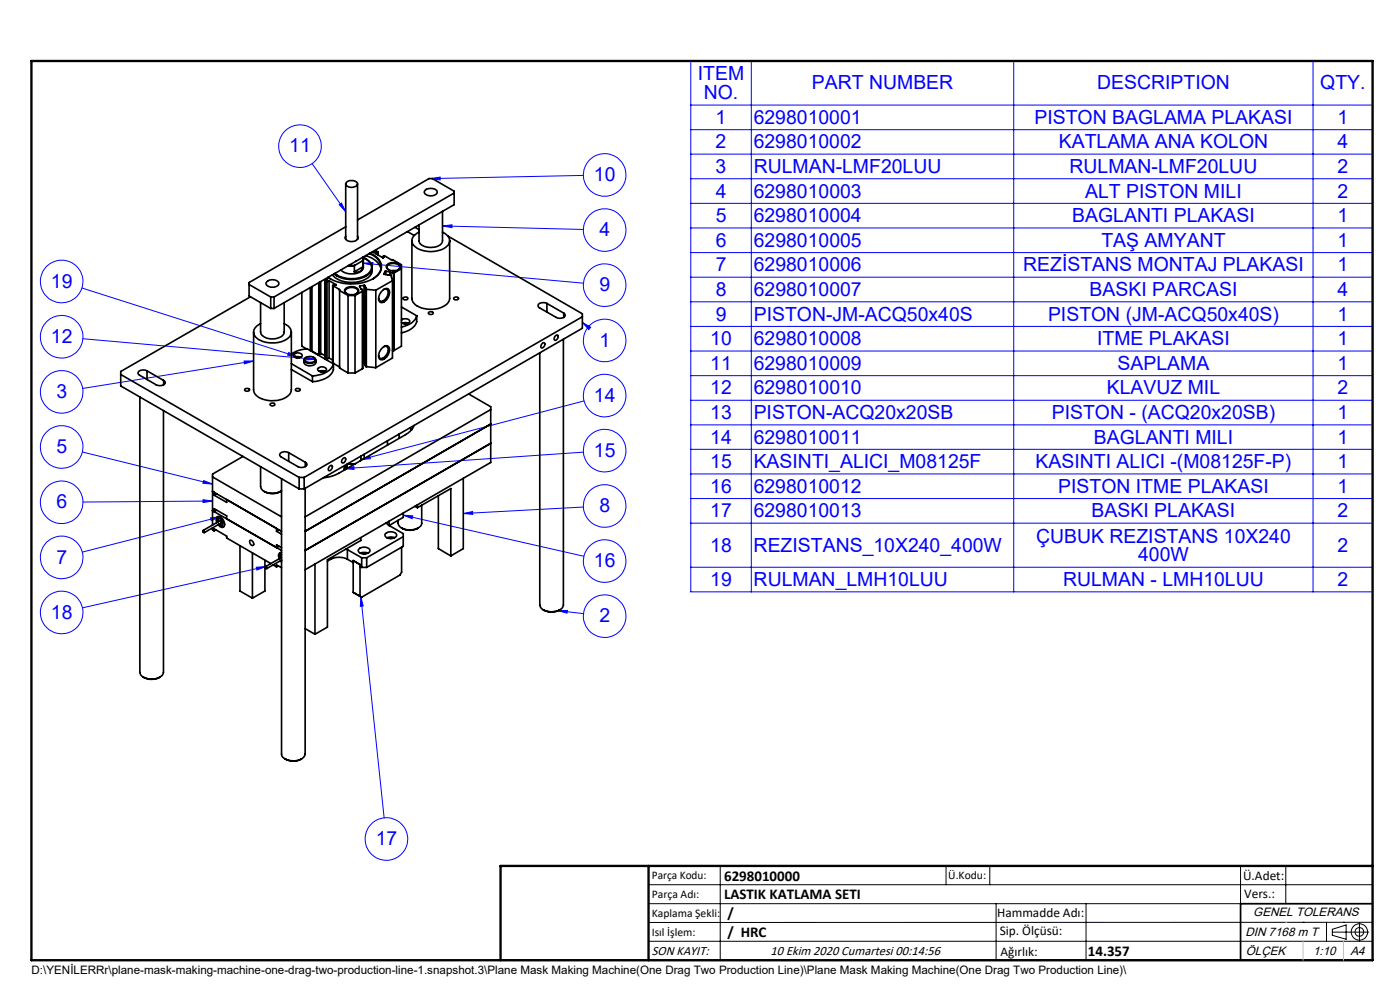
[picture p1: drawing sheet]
<svg xmlns="http://www.w3.org/2000/svg" width="297mm" height="210mm" viewBox="0 0 297 210" stroke-linecap="round" stroke-linejoin="round" font-family="sans-serif">
<g fill="none" stroke="#00f" stroke-width=".21">
<path d="M146.5 12.9h144.7v112.6h-144.7zM159.4 12.9v112.6M215.1 12.9v112.6M278.6 12.9v112.6M66.2 34.7l7.1 10.2M91.4 37.9l2-.3v.6zM123.8 37.2l-32.4 .7M146.5 22.3h144.7M146.5 27.5h144.7M146.5 32.7h144.7M146.5 37.9h144.7M72 43.4l.4-.3 .9 1.8z"/>
<path d="M77.1 55.8l2-.1v.6zM77.1 55.8l46.7 4.3M93.9 47.9l2-.2v.6zM93.9 47.9l29.9 .8M146.5 43.1h144.7M146.5 48.4h144.7M146.5 53.6h144.7M146.5 58.8h144.7M17.4 61.1l45.6 14.6M17.6 71.9l49.4 4.3M51.8 76.6h2l-1.9 .6zM53.8 76.6l-36.3 5.8"/>
<path d="M61.2 74.8l1.8 .9-2-.4zM65 75.7l2 .5-2.1 .1zM123.5 68.4l1.8 1-.4 .5zM123.5 68.4l1.3 1M146.5 64h144.7M146.5 69.2h144.7M146.5 74.5h144.7M146.5 79.7h144.7M17.5 95.9l27.6 6.8M73.1 99.4l2-.4v.6zM76.6 97.5l1.8-.8 .2 .6zM123.8 95.9l-50.7 3.5"/>
<path d="M123.9 85l-47.3 12.5M146.5 84.9h144.7M146.5 90.1h144.7M146.5 95.3h144.7M43.1 106l2 .3-2 .3zM43.2 101.9l1.9 .8-2.1-.2zM44.7 109.8l2-.2-1.9 .8zM45.1 106.3l-27.5 .2M46.7 109.6l-29.2 7.5M85.5 109.3l2.1 .1-.2 .6zM85.5 109.3l38.4 8.7M98.3 108.9l2-.4v.6z"/>
<path d="M123.8 107.6l-25.5 1.3M146.5 100.5h144.7M146.5 105.8h144.7M146.5 111h144.7M54.4 120.3l2-.1-1.9 .7zM56.4 120.2l-38.9 8.7M76.6 126.6l.4 1.9-.6 .1zM76.6 126.6l4.9 46.9M118.3 129.5h2.1l-.1 .6zM118.3 129.5l5.5 .7M146.5 120.3h144.7"/>
<circle cx="63.6" cy="31" r="4.5"/>
<circle cx="128.3" cy="37.1" r="4.5"/>
<circle cx="13.1" cy="59.7" r="4.5"/>
<circle cx="128.3" cy="48.8" r="4.5"/>
<circle cx="13.1" cy="71.4" r="4.5"/>
<circle cx="128.3" cy="72.2" r="4.5"/>
<circle cx="128.3" cy="60.5" r="4.5"/>
<circle cx="13.1" cy="83.1" r="4.5"/>
<circle cx="13.1" cy="94.8" r="4.5"/>
<circle cx="128.3" cy="95.6" r="4.5"/>
<circle cx="128.3" cy="83.9" r="4.5"/>
<circle cx="13.1" cy="106.5" r="4.5"/>
<circle cx="13.1" cy="118.2" r="4.5"/>
<circle cx="128.3" cy="107.3" r="4.5"/>
<circle cx="128.3" cy="119" r="4.5"/>
<circle cx="13.1" cy="129.9" r="4.5"/>
<circle cx="128.3" cy="130.7" r="4.5"/>
<circle cx="82" cy="178" r="4.5"/>
</g>
<g fill="none" stroke="#000" stroke-width=".21">
<path d="M137.6 187.7h153.6M137.6 191.7h153.6M137.6 199.7h153.6M152.8 183.7v20M200.7 183.7v4M210 183.7v4M211.3 191.7v12M230.4 191.7v12M263.2 183.7v20M272.8 183.7v8M276.4 195.6h.1M281.4 195.6v4.1"/>
<path d="M282.6 197.7h7.8M282.6 197.1l3-.9v3l-3-.8zM285 195.6h.1M288.4 195.8v3.8M291.2 195.6l-153.6 .1"/>
<circle cx="288.4" cy="197.7" r="1.74"/>
<circle cx="288.4" cy="197.7" r=".93"/>
</g>
<path d="M291.2 191.7h-28v12M106.2 203.7h185" fill="none" stroke="#000" stroke-width=".35"/>
<path d="M6.7 12.9h284.5v190.8h-284.5zM137.6 183.7v20M291.2 183.7h-185v20" fill="none" stroke="#000" stroke-width=".5"/>
<path d="M272.8 195.6h.1M276.4 199.7v4M285 199.7v4" fill="none" stroke="#c0c0c0" stroke-width=".21"/>
<path d="M72 43.4l.4-.3 .9 1.8zM91.4 37.9l2-.3v.6zM93.9 47.9l2-.2v.6zM77.1 55.8l2-.1v.6zM123.5 68.4l1.8 1-.4 .5zM76.6 97.5l1.8-.8 .2 .6zM73.1 99.4l2-.4v.6zM98.3 108.9l2-.4v.6zM85.5 109.3l2.1 .1-.2 .6zM118.3 129.5h2.1l-.1 .6zM76.6 126.6l.4 1.9-.6 .1zM54.4 120.3l2-.1-1.9 .7zM44.7 109.8l2-.2-1.9 .8zM43.1 106l2 .3-2 .3zM43.2 101.9l1.9 .8-2.1-.2zM51.8 76.6h2l-1.9 .6zM65 75.7l2 .5-2.1 .1zM61.2 74.8l1.8 .9-2-.4z" fill="#00f"/>
<g fill="none" stroke="#000" stroke-width=".35">
<path d="M73.3 39v11.8M73.6 38.6a1.64 1.64 0 0 1 2.2 .3 1.38 1.38 0 0 1-1.2 .8 1.38 1.38 0 0 1-1.3-.7zM75.8 39v11.8M56.6 59.8a1.64 1.64 0 0 1 2.6 .3 1.61 1.61 0 0 1-2.8 0zM67.6 60v15.3M67.7 59.9v15.4M68 59.8v15.3M69 59.6l.3 .2M69 59.6v16.5M69.1 59.1l.4 .2-.5 .3M69.3 59.8h.1M69.3 59.8v16.5"/>
<path d="M69.8 59.5l1.5 .9M69.8 59.5l-.5 .3M69.8 59.5v16.4M73.3 50.1a.93 .93 0 0 0 .3 1 .93 .93 0 0 0 1 .2l1-.3a.58 .58 0 0 0 .2-.9M73.3 48.1l-20.5 11.8v2.9l4.6 2.6M73.9 56.4h1.3M74 56.3h1.2M75.2 56.4v1.3M75.2 56.3v.1M75.5 55.4h.1M75.8 46.7l15.2-8.8h.7l4.6 2.7v2.8l-38.2 22M76.9 54.6v.7"/>
<path d="M76.9 55.3l-1.7 1M76.9 55.3h.1M77 54.6v.7M77 54.6a2.17 2.17 0 0 1 1.7 2.6 4.7 4.7 0 0 1-5 1.9 4.7 4.7 0 0 1-2.7-1.1M77 56.6a1.35 1.35 0 0 1-1.8 1.1M77 55.3v1.3M77 56.6l-1.8 1.1M77 54.6l.9 .5M77 54.7l.4 .1M77.1 55v1.7a1.97 1.97 0 0 1-2.2 1.4l-1.4-.1-1.2-.7M77.6 54.2a4.6 4.6 0 0 1 3.2 2.8M77.9 55.1a1.87 1.87 0 0 1 1.1 1.8 1.87 1.87 0 0 1-1.3 1.7 6.5 6.5 0 0 1-6.8-.5"/>
<path d="M78.4 53.8a3 3 0 0 1 2.2 3.8l-.5 .7-1 .9M78.5 53.7a3.1 3.1 0 0 1 2.1 4 7.2 7.2 0 0 1-6.3 2.5 8.5 8.5 0 0 1-4.7-1.4l.5 .4M79 56.8a2.3 2.3 0 0 1-1.8 2.6 6.3 6.3 0 0 1-6.4-.8l-.3-.3M79 53.4l.4 .2 .5-.3 .3 .2M80.2 53.5v.6M80.2 53.5l-.5 .3 1.5 .9M81.2 54.5v.2M81.2 54.5l.4-.3 3.6 2v17.2l-1.6 1M81.2 54.5l.2 .1M81.4 54.6l-.2 .1M81.4 54.6h.1M81.4 58.1l1.5 .2 .4 1.2"/>
<path d="M81.4 58.1h.1M81.7 57.6l-.3 .5M81.7 57.6v.6M81.8 57.5l-.1 .1M81.8 57.5l.9 .2M81.8 57.5v.7M82.1 56.2a1.95 1.95 0 0 1 2.8 .2 .9 .9 0 0 1-1 1 1.38 1.38 0 0 1-1.9-1zM82.4 57.2l-.2-.1a.66 .66 0 0 1-.1-.7 .66 .66 0 0 1 .6-.4 1.55 1.55 0 0 1 2.1 .7l-.3 .5M82.7 57.7l.1 .1M82.7 57.7v.6M82.8 57.8l.7 .1M82.8 57.8v.5"/>
<path d="M83.2 57.4h.5M83.3 59.5l-3.6 2.1M83.3 59.5v16.4l-3.6 2.1M83.5 57.9h.1M83.5 57.9v16.5M83.6 57.9v16.5M85.2 57l-1.6 .9M86.4 49.1l1.5 .8M87.4 51.1v12.2a2.52 2.52 0 0 0 2.1 2.1 5.2 5.2 0 0 0 5.7-1.5l.2-.6v-12.2M88 48.2l.9 .5M88.9 49.2a1.81 1.81 0 0 0-1.1 2.9 5.6 5.6 0 0 0 7.2 0l.4-1M90.2 40.3a1.69 1.69 0 0 1 2.5 .4 1.53 1.53 0 0 1-2.3 .6 .57 .57 0 0 1-.2-1z"/>
<path d="M93.9 44.8v6.3a2.06 2.06 0 0 1-2.4 1.4 2.42 2.42 0 0 1-2.6-1.3v-3.5M93.9 49.2l.8 .6a1.61 1.61 0 0 1 .7 1.3M95 50.1l28.5 16.5v3l-59 34.1M96.3 40.9l-38.2 22.1M25.6 79.4l37.9 21.9M31.2 78.7a1.4 1.4 0 0 0-1.9 .4l.3 .5 3.5 2a1.43 1.43 0 0 0 2-.4l-.4-.5M31.2 78.7l3.5 2M31.2 78.7v1.8M52.8 60.4l4.6 2.6M53.1 63l-27.5 15.8v3.1l37.9 21.8M53.8 70.4v12.3a2.42 2.42 0 0 0 2.1 2 5.5 5.5 0 0 0 5.6-1.1l.3-.9v-12.3M55.3 68.6a1.82 1.82 0 0 0-1.1 2.9 5.8 5.8 0 0 0 7.2 0l.4-1.1"/>
<path d="M55.3 64.2v6.2a2.5 2.5 0 0 0 3.1 1.5l1.2-.5 .7-.7v-6.5M57.4 65.4h.7M57.4 63v2.4M57.4 63h.7M58.1 63v2.4M60.3 68.6l.4 .3a1.9 1.9 0 0 1 1.1 1.5M61.8 75.1l1.5-.7 1.9-.4 5.5 3.2M61.8 77.1l4.5 2.7M61.8 78.4l4.5 2.6M62.4 75.2a1.04 1.04 0 0 1 1.7 .3 1.04 1.04 0 0 1-1.8-.2zM62.6 75.8l.4-.1 .8 .1M62.9 75.9h.5"/>
<path d="M64 62v11.4l1.1 .6M64.5 76.4a1.26 1.26 0 0 0 .6 1.2 1.26 1.26 0 0 0 1.4-.1l.4-.4 .1-.7M64.8 75.9a1.39 1.39 0 0 1 2.1 .4 1.32 1.32 0 0 1-2.3-.1zM64.9 75.8a.64 .64 0 0 0-.4 .8 .64 .64 0 0 0 .8 .4 1.16 1.16 0 0 0 1.7-.8l-.5-.4M65.8 61v13.4M66 74.5h.2M66.2 74.5l1.4 .8M66.2 60.8v13.7M66.3 79.8v1.2M67.5 78.1a1.09 1.09 0 0 1 1.8 .3 1.06 1.06 0 0 1-1.9-.1zM67.6 75.3h.1M67.7 78.8l.5-.2 .7 .2"/>
<path d="M68 75.1h.1M68 74.9l1 .6M68 75.1l-.3 .2M68.1 78.9h.4M69 76.1h.1M69 76.1l.3 .2M69.3 76.3h.1M69.8 75.9l.8 .5M69.8 75.9l-.5 .4M70.6 60.6l1.4 .8v16.7l1.8 1M70.6 77h.1M70.6 60.6v16.4"/>
<path d="M70.6 77l1.4 .8M70.7 77.2a4 4 0 0 1-3.7 2.5l-.7 .1M70.7 77.2a3 3 0 0 1-2.5 3.4l-1.9 .4M71.3 60.4h-.4l-.3 .2M71.3 60.4h.1M72 61.6l1.8 1.1M73.4 61.1a1.79 1.79 0 0 1 2.7 .6 1.79 1.79 0 0 1-3 .1zM73.6 62.3a.63 .63 0 0 1-.4-.7 .63 .63 0 0 1 .7-.5 1.52 1.52 0 0 1 2.1 .7l-.4 .5M73.8 62.7h1.5M73.8 79.1h1.5M73.8 62.7v16.4M74.3 62.5h.6"/>
<path d="M75.3 62.7v16.4M76.3 60.7l.6 1.1M76.3 60.7v.2M76.9 61.8l-1.6 .9M76.9 61.8v16.4M76.9 78.2l-1.6 .9M76.9 61.7v16.5M77.3 60.5l.1 .1M77.3 76.9l.1 .1M77.3 60.5l-1 .2M77.3 60.5v16.4M77.3 76.9l-.4 .1"/>
<path d="M77.4 60.6l.2 .5M77.4 77l.1 .3M77.4 60.6v16.4M77.5 77.6h.1M77.5 61.2v16.4M77.5 61.2l.1 .1M77.5 77.6l.1 .1M77.6 61.3l.1 .1M77.6 61.1l-.1 .1M77.6 77.7l.1 .1M77.6 61.1h.1M77.6 61.3v16.4"/>
<path d="M77.7 61.4l2 .2M77.7 77.8l2 .2M77.7 61.4v16.4M79.7 61.6v16.4M81.1 73.8l.3-.2a.76 .76 0 0 1 .9-.2 .76 .76 0 0 1 .3 1 2 2 0 0 1-1.8 1.9 1.52 1.52 0 0 1 .1-2.2zM81.1 61.7a.82 .82 0 0 1 1.1-.5 .82 .82 0 0 1 .4 1.1 2 2 0 0 1-1.8 1.9 1.52 1.52 0 0 1 .1-2.3zM81.4 61.4a.68 .68 0 0 1 .9 .1 .68 .68 0 0 1 0 .9 1.56 1.56 0 0 1-1.7 1.4l-.3-.5M81.4 73.5l.3-.1a.85 .85 0 0 1 .7 .6 .85 .85 0 0 1-.2 .9l-.8 1a.6 .6 0 0 1-.7 .1 .6 .6 0 0 1-.4-.6M83.3 74.3l.2 .1M83.5 74.4h.1M85.2 67.9a1.09 1.09 0 0 1 1.7 .4 1.26 1.26 0 0 1-1.7 .1M85.2 65.1l3.2 1.9"/>
<path d="M85.4 68.6l.4-.2 .8 .2M85.5 63.2a.56 .56 0 0 1 .6-.2 .56 .56 0 0 1 .4 .4 .54 .54 0 0 1-.6 .2 .54 .54 0 0 1-.4-.4zM85.8 68.7h.4M88.4 67a3 3 0 0 1-2.5 3.4l-.7 .2M88.4 67a3.7 3.7 0 0 1-3.2 2.4M90.9 66.3a.54 .54 0 0 1 .6-.2 .54 .54 0 0 1 .4 .4 .52 .52 0 0 1-.6 .2 .52 .52 0 0 1-.4-.4zM96.3 63.2a.56 .56 0 0 1 .5-.2 .56 .56 0 0 1 .5 .4 .54 .54 0 0 1-.6 .2 .54 .54 0 0 1-.4-.4zM114.5 74.9v53.5l.2 .5 .6 .5M115 72.9l.3-.2a.58 .58 0 0 1 .2 .7 .58 .58 0 0 1-.7 .3v-.4zM116 64.4a1.4 1.4 0 0 0-1.9 .4l.3 .5 3.6 2a1.4 1.4 0 0 0 1.9-.4l-.3-.5M116 64.4l3.6 2M116 64.4v1.8"/>
<path d="M117.8 71.3l.3-.3a.63 .63 0 0 1 .2 .8 .63 .63 0 0 1-.6 .4l-.2-.3zM119.5 72v56.3a1.95 1.95 0 0 1-2.1 1.4h-.9l-1.2-.3M119.6 66.4v.9M123.5 67.2l-59 34.1M29.7 84.2v58.5l.2 .5 .5 .4M34.7 87.1v55.5a2.22 2.22 0 0 1-2.6 1.5l-1.7-.5M34.7 80.7v.9M51.5 96.8l-6.4 3.8v10.8M51.9 82.6a.54 .54 0 0 1 .6-.2 .54 .54 0 0 1 .4 .4 .56 .56 0 0 1-.6 .2 .56 .56 0 0 1-.4-.4zM55.3 99v4.2a1.96 1.96 0 0 0 2.1 1.4h1l1.3-.5M57.4 85.6l.6-.1 .3 .2a.48 .48 0 0 1-.5 .4 .48 .48 0 0 1-.5-.4zM61.2 96a1.37 1.37 0 0 0-1.9 .4l.4 .5 3.5 2.1a1.43 1.43 0 0 0 1.9-.4l-.3-.5"/>
<path d="M61.2 96l3.6 2.1M61.2 96v1.9M62.7 82.6a.52 .52 0 0 1 .6-.2 .52 .52 0 0 1 .3 .4 .54 .54 0 0 1-.5 .2 .54 .54 0 0 1-.4-.4zM64.8 98.1v.9M69.9 98.9l.3-.2a.63 .63 0 0 1 .2 .7 .63 .63 0 0 1-.6 .4l-.2-.3zM72.7 97.3l.4-.2a.58 .58 0 0 1 .1 .7 .58 .58 0 0 1-.7 .3v-.4zM73.1 99.2v.5v-.2M73.1 99.2l.5-.3-.4 .3-.1 .3M73.1 99.2v.3M73.6 98.5v.9M73.8 98.4h1.5M73.8 98.3h1.6"/>
<path d="M76.6 96.8l-.2 1M77.3 96.4v.9M82.2 93.5v.9M84.7 92.1v.9M87 90.8l.3 .4M87.8 90.3l-.5 .8-1.2 1.1-14.2 8.2-1.8 .7-1.5 .2M99.4 83.6l4.7 2.7v11.8l-39.4 22.8M104.1 94l-39.4 22.8M104.1 89.9l-39.4 22.8M104.1 86.9l-39.4 22.7M43.1 112.5l3.5-2 .2 .1 .1 .3-3.6 2.1M45.1 112v.4l.3 .2"/>
<path d="M45.1 101.2l14.6 8.4M45.4 108.5l-.3-.2 14.6 8.5M45.4 112.6v-.4l2.7 1.5v.4l9.4 5.4M45.4 105l2.7 1.6v-.6M45.4 108.5v-.6l2.7 1.5v.7M45.4 105v-.6l-.3-.2 14.6 8.5M45.8 112.4l-.4 .2M46 104.7l-.6 .3M46 108.2l-.6 .3M46 110.9l-.1-.6a.59 .59 0 0 1 .2-.7 .59 .59 0 0 1 .8 .2 1.4 1.4 0 0 1 .5 2l-.7-.1-.5-.4M46.3 109.6l-.2 .6 .1 .6M46.3 110.7l-.1-.5a.74 .74 0 0 1 .9 .1 .74 .74 0 0 1 .1 .9l-.2 .2-.5-.3"/>
<path d="M46.4 111.2l.6 .4 .5 .1M50.9 115.8v9.6l2.7 1.5M53.1 114.6a.72 .72 0 0 1 .6 1.1 .74 .74 0 0 1-.6-1.1zM53.6 117.3v9.6M56 104.2a3.5 3.5 0 0 0 3.5 0M56.2 118.8v6.6l-2.6 1.5M58 119.8l.7 .5M58.7 112.1v.6M58.7 112.7l1 .6M59.2 115.9l-.5 .3v-.6l1 .6M59.2 112.4l-.5 .3M59.5 118.9l.2 .3"/>
<path d="M59.5 117.2l-.2 .4 .1 .8M59.7 118.8v.1M59.7 117.2a.75 .75 0 0 0-.6 .5 .75 .75 0 0 0 .2 .8M59.7 101.6v58.4a1.06 1.06 0 0 0 .8 1M59.7 117.7l-.2 .2v.4M59.7 118.2l-3.4 2M59.7 118.8l-3.1 1.8M63.5 101.3h1M63.5 103.7h1M63.5 101.3v2.4M64.5 101.3v2.4M64.7 103.6v56.3a2.41 2.41 0 0 1-3 1.5l-1.2-.4"/>
<path d="M66.8 119.7v14.8M70.2 118.6a3.9 3.9 0 0 1 3.5 0M70.2 118.6l-.7 .4M70.2 118.3v.3M73.4 116.4l.3 .2M73.7 116.6l3 1.7M73.7 116.6v2M73.7 118.6l1.2 .7M76.2 116.4a1.59 1.59 0 0 1 2.3 .3 .99 .99 0 0 1-1.5 .8l-.8-.3a.45 .45 0 0 1 0-.8zM76.4 117.3l.5-.1 1.1 .1M76.6 114v.6l-7.1 4.1v14.3l-2.7 1.5M76.7 118.3h1.1"/>
<path d="M76.7 118.3v2.1M77.1 117.5h.3M77.8 118.3v2.1M81.8 113.2a1.69 1.69 0 0 1 2.3 .2 1.28 1.28 0 0 1-1.7 .8l-.3-.1a.56 .56 0 0 1-.3-.9zM82 110.9l.5 .6M82.1 114.1l.8-.2 .8 .2M82.5 111.5l3 1.7v2.7l-7.7 4.5M82.5 110.6v.9M82.7 114.2h.3M84.5 110.4v.9l.7 .7M85.2 112a3.4 3.4 0 0 0 3.5 0M85.2 116.1v5.3l-.4 .6-8.1 4.7"/>
<path d="M85.5 108.8v.9l-3 1.8M85.5 113.8l-7.7 4.5M88 107.4l.5 .3M88.5 107.7l7.1-4.1v14.3M88.5 107.1v.6M89.5 107.2v3.8a1.95 1.95 0 0 1-2.1 1.4l-1.4-.1-.8-.3M93 105.2v11.2l2.6 1.5M98.3 101.5v14.9l-2.7 1.5M56.3 120.2h.1a.24 .24 0 0 1 .3 .2 .24 .24 0 0 1-.2 .2zM58.7 120.3v-.5l1 .6M59 120l-.3 .3M64.7 133.3l2.1 1.2"/>
<path d="M74.9 125.7v-6.8l1.5 .9v6.7M74.9 125.7l1.5 .8M74.9 125.7l1.8 1M76.4 126.5l.3 .2M76.4 120.1l.3 .3M76.7 120.4h1.1M115.3 129.4a3.6 3.6 0 0 0 3.5 0M30.4 143.6a3.6 3.6 0 0 0 3.5 0M60.5 161a3.4 3.4 0 0 0 3.5 0"/>
<circle cx="43.3" cy="112.7" r=".21"/>
</g>
<g font-size="4.1" fill="#00f">
<text x="148" y="17">ITEM</text>
<text x="149.3" y="21">NO.</text>
<text x="172.2" y="19">PART NUMBER</text>
<text x="232.7" y="19">DESCRIPTION</text>
<text x="280.1" y="19">QTY.</text>
<text x="151.8" y="26.3">1</text>
<text x="159.9" y="26.3">6298010001</text>
<text x="219.4" y="26.3">PISTON BAGLAMA PLAKASI</text>
<text x="283.7" y="26.3">1</text>
<text x="61.4" y="32.3">11</text>
<text x="151.8" y="31.5">2</text>
<text x="159.9" y="31.5">6298010002</text>
<text x="224.6" y="31.5">KATLAMA ANA KOLON</text>
<text x="283.7" y="31.5">4</text>
<text x="126" y="38.4">10</text>
<text x="151.8" y="36.7">3</text>
<text x="151.8" y="41.9">4</text>
<text x="159.9" y="36.7">RULMAN-LMF20LUU</text>
<text x="159.9" y="41.9">6298010003</text>
<text x="226.9" y="36.7">RULMAN-LMF20LUU</text>
<text x="230.2" y="41.9">ALT PISTON MILI</text>
<text x="283.7" y="36.7">2</text>
<text x="283.7" y="41.9">2</text>
<text x="151.8" y="47.1">5</text>
<text x="159.9" y="47.1">6298010004</text>
<text x="227.5" y="47.1">BAGLANTI PLAKASI</text>
<text x="283.7" y="47.1">1</text>
<text x="127.1" y="50.1">4</text>
<text x="151.8" y="52.3">6</text>
<text x="159.9" y="52.3">6298010005</text>
<text x="233.7" y="52.3">TAŞ AMYANT</text>
<text x="283.7" y="52.3">1</text>
<text x="151.8" y="57.6">7</text>
<text x="159.9" y="57.6">6298010006</text>
<text x="217.1" y="57.6">REZİSTANS MONTAJ PLAKASI</text>
<text x="283.7" y="57.6">1</text>
<text x="10.8" y="61">19</text>
<text x="127.1" y="61.8">9</text>
<text x="151.8" y="62.8">8</text>
<text x="159.9" y="62.8">6298010007</text>
<text x="231.1" y="62.8">BASKI PARCASI</text>
<text x="283.7" y="62.8">4</text>
<text x="151.8" y="68">9</text>
<text x="159.9" y="68">PISTON-JM-ACQ50x40S</text>
<text x="222.3" y="68">PISTON (JM-ACQ50x40S)</text>
<text x="283.7" y="68">1</text>
<text x="10.8" y="72.8">12</text>
<text x="127.1" y="73.5">1</text>
<text x="150.7" y="73.2">10</text>
<text x="159.9" y="73.2">6298010008</text>
<text x="232.7" y="73.2">ITME PLAKASI</text>
<text x="283.7" y="73.2">1</text>
<text x="150.7" y="78.4">11</text>
<text x="150.7" y="83.7">12</text>
<text x="159.9" y="78.4">6298010009</text>
<text x="159.9" y="83.7">6298010010</text>
<text x="234.8" y="83.7">KLAVUZ MIL</text>
<text x="237.1" y="78.4">SAPLAMA</text>
<text x="283.7" y="83.7">2</text>
<text x="283.7" y="78.4">1</text>
<text x="12" y="84.4">3</text>
<text x="126" y="85.2">14</text>
<text x="150.7" y="88.9">13</text>
<text x="159.9" y="88.9">PISTON-ACQ20x20SB</text>
<text x="223.1" y="88.9">PISTON - (ACQ20x20SB)</text>
<text x="283.7" y="88.9">1</text>
<text x="150.7" y="94.1">14</text>
<text x="159.9" y="94.1">6298010011</text>
<text x="232.1" y="94.1">BAGLANTI MILI</text>
<text x="283.7" y="94.1">1</text>
<text x="12" y="96.1">5</text>
<text x="126" y="96.9">15</text>
<text x="150.7" y="99.3">15</text>
<text x="159.9" y="99.3">KASINTI_ALICI_M08125F</text>
<text x="219.7" y="99.3">KASINTI ALICI -(M08125F-P)</text>
<text x="283.7" y="99.3">1</text>
<text x="12" y="107.9">6</text>
<text x="150.7" y="104.5">16</text>
<text x="159.9" y="104.5">6298010012</text>
<text x="224.5" y="104.5">PISTON ITME PLAKASI</text>
<text x="283.7" y="104.5">1</text>
<text x="127.1" y="108.6">8</text>
<text x="150.7" y="109.7">17</text>
<text x="159.9" y="109.7">6298010013</text>
<text x="231.6" y="109.7">BASKI PLAKASI</text>
<text x="283.7" y="109.7">2</text>
<text x="12" y="119.5">7</text>
<text x="150.7" y="117">18</text>
<text x="159.9" y="117">REZISTANS_10X240_400W</text>
<text x="219.8" y="115.1">ÇUBUK REZISTANS 10X240</text>
<text x="241.4" y="119.1">400W</text>
<text x="283.7" y="117">2</text>
<text x="126" y="120.3">16</text>
<text x="150.7" y="124.3">19</text>
<text x="159.9" y="124.3">RULMAN_LMH10LUU</text>
<text x="225.5" y="124.3">RULMAN - LMH10LUU</text>
<text x="283.7" y="124.3">2</text>
<text x="10.8" y="131.2">18</text>
<text x="127.1" y="132">2</text>
<text x="79.7" y="179.3">17</text>
</g>
<g font-size="3.2">
<text x="153.6" y="190.8">LASTIK KATLAMA SETI</text>
<text x="153.6" y="186.8">6298010000</text>
<text x="154.3" y="194.8">/</text>
<text x="154.3" y="198.8">/ HRC</text>
<text x="230.8" y="202.8">14.357</text>
</g>
<g font-size="2.8">
<text x="263.7" y="186.7">Ü.Adet:</text>
<text x="263.9" y="190.5">Vers.:</text>
<text x="211.5" y="194.5">Hammadde Adı:</text>
<text x="138.3" y="202.6">SON KAYIT:</text>
<text x="163.5" y="202.6">10 Ekim 2020 Cumartesi 00:14:56</text>
<text x="212.1" y="198.4">Sip. Ölçüsü:</text>
<text x="212.2" y="202.7">Ağırlık:</text>
</g>
<g font-size="2.6">
<text x="265.9" y="194.4">GENEL TOLERANS</text>
<text x="264.2" y="198.5">DIN 7168 m T</text>
<text x="264.3" y="202.6">ÖLÇEK</text>
<text x="278.5" y="202.6">1:10</text>
<text x="286.5" y="202.6">A4</text>
</g>
<g font-size="2.5">
<text x="138.3" y="186.4">Parça Kodu:</text>
<text x="138.3" y="190.5">Parça Adı:</text>
<text x="201.2" y="186.5">Ü.Kodu:</text>
<text x="138.3" y="194.5">Kaplama Şekli:</text>
<text x="138.3" y="198.6">Isıl İşlem:</text>
<text x="6.7" y="206.7">D:\YENİLERRr\plane-mask-making-machine-one-drag-two-production-line-1.snapshot.3\Plane Mask Making Machine(One Drag Two Production Line)\Plane Mask Making Machine(One Drag Two Production Line)\</text>
</g>
</svg>
